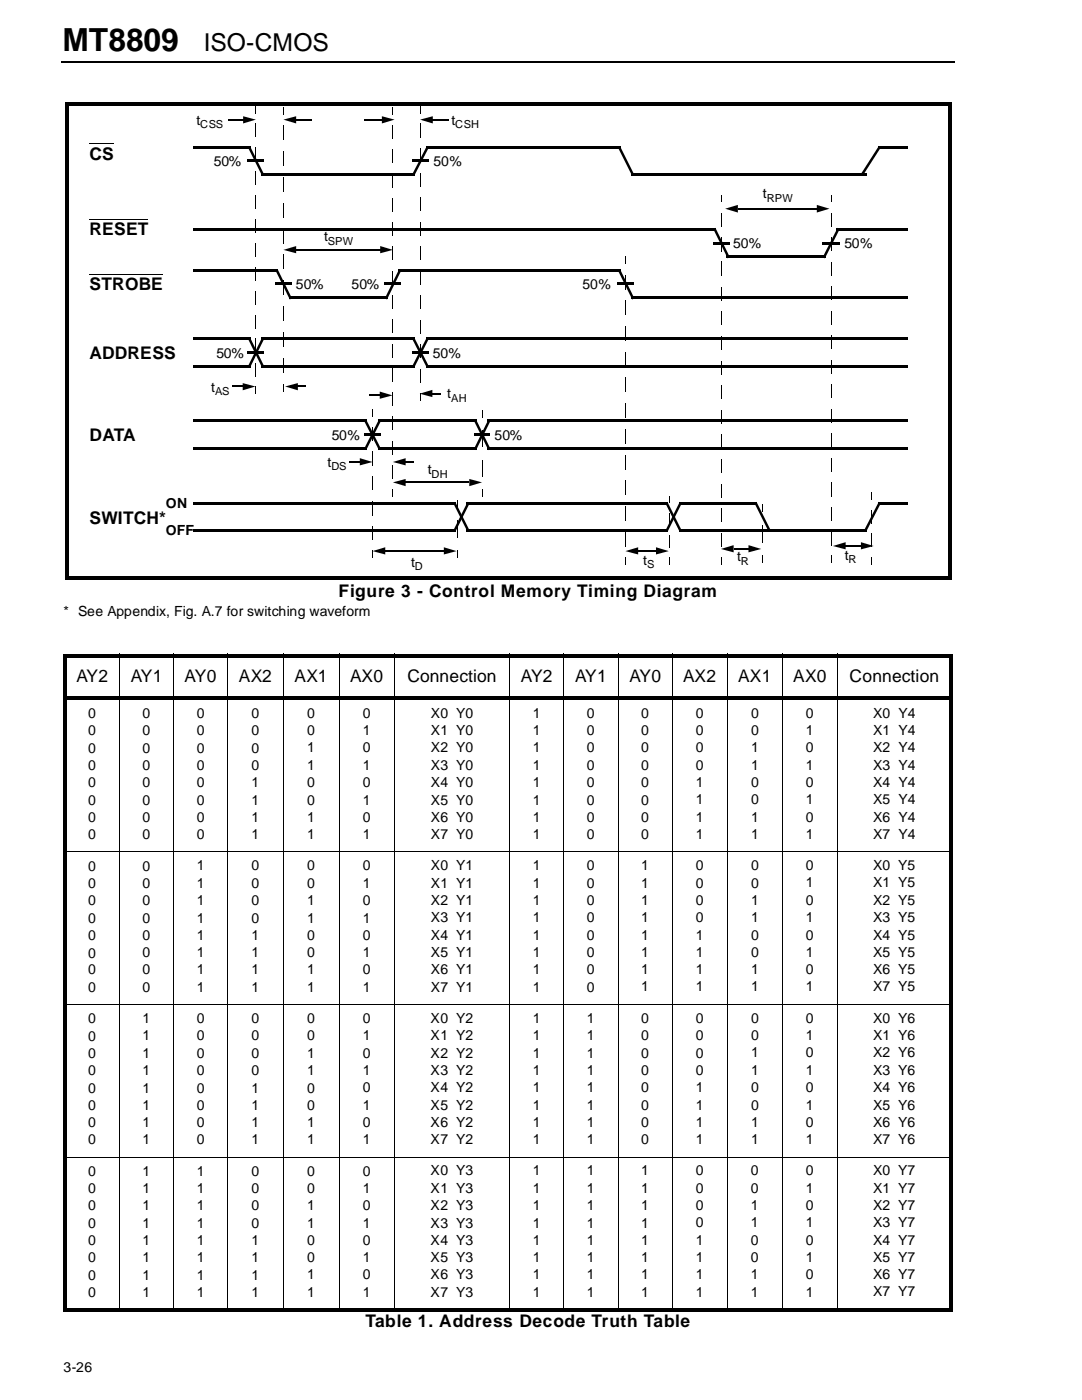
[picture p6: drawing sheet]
<svg xmlns="http://www.w3.org/2000/svg" width="216mm" height="279mm" viewBox="0 0 216 279" stroke-linecap="round" stroke-linejoin="round" font-family="sans-serif">
<path d="M12.3 12.1h.1v.3h-.1z" fill="#000"/>
<path d="M12.4 12.3h178.1" fill="none" stroke="#000" stroke-width=".34"/>
<path d="M12.7 272h12.9v3h-12.9z" fill-rule="evenodd" fill="#fff"/>
<g fill="#000">
<path d="M13 20.5h.7v94.9h-.7zM13.4 20.5h176.4v.7h-176.4zM38.5 29.1h.3v.5h-.3zM38.8 29.1h10.9v.5h-10.9zM45.5 23.7h.1v.3h-.1zM48.5 23.7h.2v.3h-.2zM49.4 31.8h.3v.5h-.3zM49.7 31.8h2.7v.5h-2.7zM49.7 29.1h.3v.5h-.3zM49.4 29.4l.5-.3 .1 .2-.5 .2zM49.5 29.5l.5-.2 2.7 5.4-.5 .3zM51 21.2h.1v1.4h-.1z"/>
<path d="M52.2 34.5h.2v.6h-.2zM52.4 34.5h30.1v.6h-30.1zM52.4 31.8h.3v.5h-.3zM52.2 35l.5-.3v.2l-.4 .2zM56.5 21.3h.1v1.5h-.1zM58.9 23.7h.2v.3h-.2zM62 23.7h.1v.3h-.1zM72.7 23.7h.2v.3h-.2zM76.2 23.7h.2v.3h-.2zM78.3 21.5h.2v1.4h-.2zM82.2 31.8h.3v.5h-.3zM82.3 34.7l.4 .3-.1 .1-.4-.2z"/>
<path d="M85.1 29.3l.4 .2-2.8 5.5-.4-.3zM82.5 34.5h.2v.6h-.2zM82.5 31.8h2.8v.5h-2.8zM83.7 21.2h.2v1.4h-.2zM85 29.1h.3v.5h-.3zM85.2 29.1l.4 .3-.1 .1-.4-.2zM85.3 29.1h38.2v.5h-38.2zM85.3 31.8h.2v.5h-.2zM86.2 23.7h.2v.3h-.2zM89.3 23.7h.2v.3h-.2zM123.5 29.1h.3v.5h-.3zM123.3 29.4l.4-.3 .1 .2-.4 .2z"/>
<path d="M123.4 29.5l.4-.2 2.7 5.4-.4 .3zM126 34.5h.2v.6h-.2zM126.2 34.5h46.4v.6h-46.4zM126.1 35l.4-.3 .1 .2-.4 .2zM143.8 38.9h.2v1.4h-.2zM165.8 38.9h.1v1.4h-.1zM171.8 34.7l.4 .3-.1 .1-.4-.2zM175.3 29.3l.4 .2-3.5 5.5-.4-.3zM172.6 34.5h.3v.6h-.3zM175.2 29.1h.2v.5h-.2zM175.3 29.1l.5 .3-.1 .1-.4-.2zM175.4 29.1h5.4v.5h-5.4z"/>
<path d="M180.8 29.1h.3v.5h-.3zM189.1 20.8h.7v94.9h-.7zM38.5 45.5h.3v.5h-.3zM38.5 53.7h.3v.5h-.3zM38.8 45.5h103.8v.5h-103.8zM38.8 53.7h16.4v.5h-16.4zM54.9 56.4h.3v.5h-.3zM55.2 56.4h2.7v.5h-2.7zM55.2 53.7h.3v.5h-.3zM54.9 53.9l.5-.2 .1 .1-.5 .3zM55 54.1l.5-.3 2.7 5.6-.5 .2zM57.7 59.2h.2v.5h-.2z"/>
<path d="M57.9 59.2h19.1v.5h-19.1zM57.9 56.4h.3v.5h-.3zM57.7 59.6l.5-.2 .1 .1-.5 .3zM76.8 56.4h.2v.5h-.2zM76.9 59.4l.4 .2-.1 .2-.4-.3zM79.6 53.8l.4 .3-2.7 5.5-.4-.2zM77 59.2h.3v.5h-.3zM77 56.4h2.8v.5h-2.8zM79.5 53.7h.3v.5h-.3zM79.7 53.7l.4 .2-.1 .2-.4-.3zM79.8 53.7h43.7v.5h-43.7zM79.8 56.4h.2v.5h-.2z"/>
<path d="M123.3 56.4h.2v.5h-.2zM123.5 53.7h.3v.5h-.3zM123.5 56.4h2.7v.5h-2.7zM123.3 53.9l.4-.2 .1 .1-.4 .3zM123.4 54.1l.4-.3 2.7 5.6-.4 .2zM124.8 51.2h.2v1.5h-.2zM126 59.2h.2v.5h-.2zM126.2 59.2h11v.5h-11zM126.2 56.4h.3v.5h-.3zM126.1 59.6l.4-.2 .1 .1-.4 .3zM136.9 59.2h.3v.5h-.3zM137.2 59.2h.2v.5h-.2z"/>
<path d="M137.2 59.2h43.6v.5h-43.6zM142.3 48.3h.3v.5h-.3zM142.6 48.3h2.7v.5h-2.7zM142.6 45.5h.2v.5h-.2zM142.3 45.7l.4-.2 .1 .1-.4 .3zM142.4 45.9l.4-.3 2.7 5.5-.4 .3zM145 51h.3v.5h-.3zM145.3 51h19.1v.5h-19.1zM145.3 48.3h.2v.5h-.2zM145.1 51.4l.4-.3 .1 .2-.4 .3zM164.2 48.3h.2v.5h-.2zM164.3 51.1l.4 .3-.1 .2-.4-.3z"/>
<path d="M167 45.6l.5 .3-2.8 5.5-.4-.3zM164.4 51h.3v.5h-.3zM164.4 48.3h2.8v.5h-2.8zM167 45.5h.2v.5h-.2zM167.1 45.5l.5 .2-.1 .2-.5-.3zM167.2 48.3h.3v.5h-.3zM167.2 45.5h13.6v.5h-13.6zM180.8 59.2h.3v.5h-.3zM180.8 45.5h.3v.5h-.3zM38.5 67.3h.3v.5h-.3zM38.5 72.8h.3v.5h-.3zM38.8 67.3h10.9v.5h-10.9z"/>
<path d="M38.8 72.8h10.9v.5h-10.9zM46.4 77h.2v.3h-.2zM46.6 77h1.8v.3h-1.8zM48.4 77h.2v.3h-.2zM49.4 70.1h.3v.5h-.3zM49.5 73l.5 .2-.1 .2-.5-.2zM52.2 67.5l.5 .2-2.7 5.5-.5-.2zM49.7 67.3h.3v.5h-.3zM49.7 72.8h.3v.5h-.3zM49.7 70.1h2.7v.5h-2.7zM49.4 67.6l.5-.3 .1 .2-.5 .2zM49.5 67.7l.5-.2 2.7 5.5-.5 .2z"/>
<path d="M51 77.1h.1v1.5h-.1zM52.2 72.8h.2v.5h-.2zM52.2 67.3h.2v.5h-.2zM52.3 67.3l.4 .3v.1l-.5-.2zM52.4 72.8h30.1v.5h-30.1zM52.4 67.3h30.1v.5h-30.1zM52.4 70.1h.3v.5h-.3zM52.2 73.2l.5-.2v.2l-.4 .2zM56.5 76.6h.1v1.5h-.1zM59.3 77h.1v.3h-.1zM59.4 77h1.6v.3h-1.6zM61 77h.1v.3h-.1z"/>
<path d="M73.7 78.7h.1v.4h-.1zM73.8 78.7h2v.4h-2zM75.8 78.7h.1v.4h-.1zM82.2 70.1h.3v.5h-.3zM82.3 73l.4 .2-.1 .2-.4-.2zM85.1 67.5l.4 .2-2.8 5.5-.4-.2zM82.5 72.8h.2v.5h-.2zM82.5 67.3h.2v.5h-.2zM82.5 70.1h2.8v.5h-2.8zM82.2 67.6l.4-.3 .1 .2-.4 .2zM82.3 67.7l.4-.2 2.8 5.5-.4 .2zM83.7 78.5h.2v1.4h-.2z"/>
<path d="M85 67.3h.3v.5h-.3zM85 72.8h.3v.5h-.3zM85.2 67.3l.4 .3-.1 .1-.4-.2zM85.3 67.3h5.4v.5h-5.4zM85.3 72.8h5.4v.5h-5.4zM85.3 70.1h.2v.5h-.2zM85.1 73.2l.4-.2 .1 .2-.4 .2zM86.1 78.4h.2v.3h-.2zM86.3 78.4h1.5v.3h-1.5zM87.7 67.3h.3v.5h-.3zM87.8 78.4h.2v.3h-.2zM88 67.3h21.8v.5h-21.8z"/>
<path d="M90.4 72.8h.3v.5h-.3zM90.7 67.3h.2v.5h-.2zM90.7 72.8h.2v.5h-.2zM90.7 72.8h21.8v.5h-21.8zM104.1 72.8h.3v.5h-.3zM104.4 72.8h21.8v.5h-21.8zM106.8 67.3h.3v.5h-.3zM107.1 67.3h19.1v.5h-19.1zM109.8 67.3h.3v.5h-.3zM112.5 72.8h.3v.5h-.3zM120.5 72.8h.2v.5h-.2zM120.7 72.8h19.2v.5h-19.2z"/>
<path d="M123.3 67.3h.2v.5h-.2zM123.5 67.3h24.6v.5h-24.6zM126.2 67.3h.3v.5h-.3zM126.2 72.8h.3v.5h-.3zM136.9 72.8h.3v.5h-.3zM137.2 72.8h43.6v.5h-43.6zM139.9 72.8h.2v.5h-.2zM142.3 67.3h.3v.5h-.3zM142.6 67.3h38.2v.5h-38.2zM148.1 67.3h.2v.5h-.2zM180.8 67.3h.3v.5h-.3zM180.8 72.8h.3v.5h-.3z"/>
<path d="M38.5 83.7h.3v.5h-.3zM38.5 89.2h.3v.5h-.3zM38.8 83.7h34.1v.5h-34.1zM38.8 89.2h34.1v.5h-34.1zM69.7 92h.1v.4h-.1zM69.8 92h2v.4h-2zM71.8 92h.2v.4h-.2zM72.6 86.4h.3v.6h-.3zM72.7 89.4l.5 .3-.1 .1-.5-.2zM75.5 83.9l.4 .3-2.7 5.5-.5-.3zM72.9 83.7h.3v.5h-.3zM72.9 89.2h.3v.5h-.3z"/>
<path d="M72.9 86.4h2.8v.6h-2.8zM72.6 84l.5-.3 .1 .2-.5 .3zM72.7 84.2l.5-.3 2.7 5.5-.4 .3zM74.3 81.6h.1v1.5h-.1zM75.4 83.7h.3v.5h-.3zM75.4 89.2h.3v.5h-.3zM75.6 83.7l.4 .3-.1 .2-.4-.3zM75.7 83.7h19.1v.5h-19.1zM75.7 89.2h19.1v.5h-19.1zM75.7 86.4h.2v.6h-.2zM75.5 89.7l.4-.3 .1 .2-.4 .2zM78.3 97.6h.2v1.5h-.2z"/>
<path d="M80.8 92h.1v.4h-.1zM80.9 92h1.6v.4h-1.6zM82.5 92h.1v.4h-.1zM91.3 99.7h.1v1.4h-.1zM94.6 86.4h.2v.6h-.2zM94.7 89.4l.4 .3-.1 .1-.4-.2zM97.4 83.9l.4 .3-2.7 5.5-.4-.3zM94.8 83.7h.3v.5h-.3zM94.8 89.2h.3v.5h-.3zM94.8 86.4h2.7v.6h-2.7zM94.6 84l.4-.3 .1 .2-.4 .3zM94.7 84.2l.4-.3 2.7 5.5-.4 .3z"/>
<path d="M96.1 82h.2v1.4h-.2zM96.1 97.6h.2v1.5h-.2zM97.3 83.7h.2v.5h-.2zM97.3 89.2h.2v.5h-.2zM97.5 83.7l.4 .3-.1 .2-.4-.3zM97.5 83.7h17.8v.5h-17.8zM97.5 89.2h17.8v.5h-17.8zM97.5 86.4h.3v.6h-.3zM97.4 89.7l.4-.3 .1 .2-.4 .2zM112.3 83.7h.2v.5h-.2zM112.3 89.2h.2v.5h-.2zM112.5 83.7h32.9v.5h-32.9z"/>
<path d="M112.5 89.2h32.9v.5h-32.9zM115.3 83.7h.3v.5h-.3zM115.3 89.2h.3v.5h-.3zM133.6 99.1h.2v1.3h-.2zM145 83.7h.3v.5h-.3zM145 89.2h.3v.5h-.3zM145.3 83.7h35.5v.5h-35.5zM145.3 89.2h35.5v.5h-35.5zM145.4 83.7h.2v.5h-.2zM145.4 89.2h.2v.5h-.2zM173.9 98.3h.2v1.4h-.2zM180.8 83.7h.3v.5h-.3z"/>
<path d="M180.8 89.2h.3v.5h-.3zM13 115.1h176.5v.6h-176.5zM38.5 100.2h.3v.5h-.3zM38.5 105.6h.3v.5h-.3zM38.8 100.2h51.9v.5h-51.9zM38.8 105.6h51.9v.5h-51.9zM74.3 109.9h.1v1.4h-.1zM90.5 105.7l.4 .3-.1 .2-.4-.3zM93.2 100.3l.4 .3-2.7 5.4-.4-.3zM90.7 100.2h.2v.5h-.2zM90.7 105.6h.2v.5h-.2zM90.4 100.4l.4-.2 .1 .1-.4 .3z"/>
<path d="M90.5 100.6l.4-.3 2.7 5.4-.4 .3zM91.3 109.9h.1v1.4h-.1zM93.1 100.2h.3v.5h-.3zM93.1 105.6h.3v.5h-.3zM93.3 100.2l.4 .2-.1 .2-.4-.3zM93.4 100.2h8.2v.5h-8.2zM93.4 105.6h8.2v.5h-8.2zM93.2 106l.4-.3 .1 .2-.4 .3zM95.9 100.2h.3v.5h-.3zM95.9 105.6h.3v.5h-.3zM96.2 100.2h36.8v.5h-36.8zM96.2 105.6h36.8v.5h-36.8z"/>
<path d="M101.6 100.2h.3v.5h-.3zM101.6 105.6h.3v.5h-.3zM124.8 111.3h.2v1.4h-.2zM132.8 105.7l.5 .3-.1 .2-.4-.3zM135.6 100.3l.4 .3-2.7 5.4-.5-.3zM133 100.2h.3v.5h-.3zM133 105.6h.3v.5h-.3zM132.8 100.4l.4-.2 .1 .1-.5 .3zM132.8 100.6l.5-.3 2.7 5.4-.4 .3zM133.6 111.3h.2v1.4h-.2zM135.6 100.2l.5 .2-.1 .2-.4-.3zM135.6 100.2h.2v.5h-.2z"/>
<path d="M135.6 105.6h.2v.5h-.2zM135.8 100.2h15v.5h-15zM135.8 105.6h28.6v.5h-28.6zM135.6 106l.4-.3 .1 .2-.5 .3zM143.8 111.3h.2v1.4h-.2zM150.8 100.2h.2v.5h-.2zM150.5 100.4l.5-.2v.1l-.4 .3zM150.6 100.6l.4-.3 2.8 5.4-.5 .3zM152.1 100.8h.1v1.4h-.1zM152.1 110.9h.1v1.5h-.1zM153.3 106l.5-.3v.2l-.4 .3zM161.5 105.6h.2v.5h-.2z"/>
<path d="M161.7 105.6h10.9v.5h-10.9zM164.4 105.6h.3v.5h-.3zM165.8 110.9h.1v1.5h-.1zM172.5 105.7l.4 .3-.1 .2-.4-.3zM175.3 100.3l.4 .3-2.8 5.4-.4-.3zM172.6 105.6h.3v.5h-.3zM173.9 111.3h.2v1.4h-.2zM175.2 100.2h.2v.5h-.2zM175.3 100.2l.5 .2-.1 .2-.4-.3zM175.4 100.2h5.4v.5h-5.4zM180.8 100.2h.3v.5h-.3zM12.7 131.2h.7v130h-.7z"/>
<path d="M12.7 130.6h177.5v.6h-177.5zM12.7 139h177.5v.7h-177.5zM189.5 131.2h.7v130h-.7zM12.7 261.2h177.5v.7h-177.5z"/>
</g>
<g fill="none" stroke="#000" stroke-width=".2">
<path d="M17.9 28.6h4.8M51.1 24.6v2.7M51.1 29.4v2.7M51.1 34.2v2.7M51.1 38.9v2.8M56.6 25v2.9M56.6 30.1v3M56.6 35.3v3M78.4 25v2.8M78.4 29.8v2.8M78.4 34.7v2.7M78.4 39.5v2.7"/>
<path d="M83.8 24.6v2.9M83.8 29.5v2.8M83.8 34.5v2.8M83.8 39.4v2.8M17.9 43.8h11.6M17.9 54.7h14.6M51.1 43.7v2.8M51.1 48.5v2.7M51.1 53.3v2.7M51.1 58v2.8M56.6 40.5v2.9M56.6 45.6v3"/>
<path d="M56.6 50.8v3M56.6 56v2.9M78.4 44.4v2.8M78.4 49.2v2.8M78.4 54v2.8M78.4 58.8v2.8M83.8 44.3v2.8M83.8 49.1v2.8M83.8 54v2.8M83.8 58.9v2.8M124.9 54.9v2.8M124.9 59.9v3"/>
<path d="M143.9 42.4v2.8M143.9 47.3v2.9M143.9 52.2v2.9M143.9 57.2v2.8M165.9 42.4v2.8M165.9 47.3v2.8M165.9 52.2v2.8M165.9 57.2v2.7M51.1 62.8v2.7M51.1 67.6v2.7M51.1 72.4v2.7M56.6 61.1v3"/>
<path d="M56.6 66.3v3M56.6 71.5v2.9M78.4 63.8v2.7M78.4 68.6v2.8M78.4 73.4v2.8M78.4 78.2v2.8M83.8 63.8v2.8M83.8 68.7v2.8M83.8 73.6v2.8M124.9 65.1v2.9M124.9 70.2v3M124.9 75.4v2.9"/>
<path d="M143.9 62.1v2.8M143.9 67.1v2.7M143.9 72v2.8M143.9 76.9v2.8M165.9 62v2.8M165.9 66.9v2.8M165.9 71.8v2.8M165.9 76.7v2.8M74.3 85.2v2.8M74.3 90.1v2.9M74.3 95.1v2.8M74.3 100v2.9"/>
<path d="M78.4 83.1v2.8M78.4 88v2.7M78.4 92.8v2.7M96.2 85.9v3.3M96.2 91.8v3.3M124.9 80.5v2.9M124.9 85.6v3M124.9 90.8v2.9M124.9 95.9v2.9M143.9 81.8v2.8M143.9 86.7v2.8M143.9 91.6v2.8"/>
<path d="M143.9 96.5v2.8M165.9 81.6v2.8M165.9 86.4v2.8M165.9 91.4v2.7M165.9 96.3v2.8M74.3 105v2.8M91.4 103.7v3.6M124.9 101v3M124.9 106.2v2.9M133.7 102.4v2.5M133.7 106.8v2.6M143.9 101.4v2.8"/>
<path d="M143.9 106.3v2.8M152.1 104.8v3.5M165.9 101.2v2.8M165.9 106v2.9M174 101.8v2.7M174 106.5v2.7M23.9 130.5v131.4M34.6 130.5v131.4M45.5 130.5v131.4M56.6 130.5v131.4M67.6 130.5v131.4M78.7 130.5v131.4"/>
<path d="M101.7 130.5v131.4M112.5 130.5v131.4M123.4 130.5v131.4M134.1 130.5v131.4M145.1 130.5v131.4M156.1 130.5v131.4M167.1 130.5v131.4M12.7 169.9h177.5M12.7 200.4h177.5M12.7 231h177.5"/>
</g>
<g fill="#000">
<path d="M48.5 23.2l2.6 .7-2.6 .7z" fill-rule="evenodd"/>
<path d="M56.6 23.9l2.5-.7v1.4z" fill-rule="evenodd"/>
<path d="M76.2 23.2l2.5 .7-2.5 .7z" fill-rule="evenodd"/>
<path d="M83.8 23.9l2.6-.7v1.4z" fill-rule="evenodd"/>
<path d="M56.6 49.9l2.5-.8v1.4z" fill-rule="evenodd"/>
<path d="M75.9 49.1l2.5 .8-2.5 .6z" fill-rule="evenodd"/>
<path d="M144.7 41.7l2.5-.8v1.5z" fill-rule="evenodd"/>
<path d="M163 40.9l2.5 .8-2.5 .7z" fill-rule="evenodd"/>
<path d="M48.4 76.5l2.6 .6-2.6 .8z" fill-rule="evenodd"/>
<path d="M56.9 77.1l2.5-.6v1.4z" fill-rule="evenodd"/>
<path d="M75.8 78.1l2.5 .8-2.5 .7z" fill-rule="evenodd"/>
<path d="M83.7 78.6l2.6-.8v1.4z" fill-rule="evenodd"/>
<path d="M71.8 91.4l2.5 .8-2.5 .7z" fill-rule="evenodd"/>
<path d="M78.4 92.2l2.5-.8v1.5z" fill-rule="evenodd"/>
<path d="M78.4 96.3l2.5-.7v1.4z" fill-rule="evenodd"/>
<path d="M93.6 95.6l2.6 .7-2.6 .7z" fill-rule="evenodd"/>
<path d="M74.3 110l2.6-.8v1.5z" fill-rule="evenodd"/>
<path d="M88.6 109.2l2.5 .8-2.5 .7z" fill-rule="evenodd"/>
<path d="M124.8 110l2.5-.8v1.5z" fill-rule="evenodd"/>
<path d="M130.9 109.2l2.5 .8-2.5 .7z" fill-rule="evenodd"/>
<path d="M143.8 109.6l2.6-.8v1.4z" fill-rule="evenodd"/>
<path d="M149.4 108.8l2.5 .8-2.5 .6z" fill-rule="evenodd"/>
<path d="M166.2 109l2.5-.8v1.4z" fill-rule="evenodd"/>
<path d="M171.8 108.2l2.5 .8-2.5 .6z" fill-rule="evenodd"/>
</g>
<path d="M45.6 23.9h2.9M59.1 23.9h2.9M72.9 23.9h3.3M86.4 23.9h2.9M59.1 49.9h16.8M147.2 41.7h15.8M80.9 96.3h12.7M76.9 110h11.7M127.3 110h3.6M146.4 109.6h3M168.7 109h3.1" fill="none" stroke="#000" stroke-width=".34"/>
<text font-size="6.3" x="12.4" y="10.2">MT8809</text>
<text font-size="4.9" x="40.6" y="10.2">ISO-CMOS</text>
<g font-size="3.5">
<text x="17.9" y="31.8">CS</text>
<text x="17.9" y="47">RESET</text>
<text x="17.9" y="57.9">STROBE</text>
<text x="17.9" y="71.6">ADDRESS</text>
<text x="17.9" y="88">DATA</text>
<text x="17.9" y="104.6">SWITCH*</text>
<text x="67.6" y="119.1">Figure 3 - Control Memory Timing Diagram</text>
<text x="15.2" y="136.1">AY2</text>
<text x="26.1" y="136.1">AY1</text>
<text x="36.8" y="136.1">AY0</text>
<text x="47.7" y="136.1">AX2</text>
<text x="58.8" y="136.1">AX1</text>
<text x="69.9" y="136.1">AX0</text>
<text x="81.3" y="136.1">Connection</text>
<text x="103.9" y="136.1">AY2</text>
<text x="114.7" y="136.1">AY1</text>
<text x="125.6" y="136.1">AY0</text>
<text x="136.3" y="136.1">AX2</text>
<text x="147.3" y="136.1">AX1</text>
<text x="158.3" y="136.1">AX0</text>
<text x="169.5" y="136.1">Connection</text>
<text x="72.9" y="264.9">Table 1. Address Decode Truth Table</text>
</g>
<g font-size="2.8">
<text x="39.2" y="24.9">t</text>
<text x="90.1" y="24.9">t</text>
<text x="42.7" y="33.1">50%</text>
<text x="86.5" y="33.1">50%</text>
<text x="152.2" y="39.5">t</text>
<text x="64.7" y="48.2">t</text>
<text x="146.3" y="49.5">50%</text>
<text x="168.5" y="49.5">50%</text>
<text x="59" y="57.7">50%</text>
<text x="70.1" y="57.7">50%</text>
<text x="116.3" y="57.7">50%</text>
<text x="43.2" y="71.4">50%</text>
<text x="86.4" y="71.4">50%</text>
<text x="42.2" y="78.1">t</text>
<text x="89.2" y="79.5">t</text>
<text x="66.2" y="87.7">50%</text>
<text x="98.6" y="87.7">50%</text>
<text x="65.4" y="93.2">t</text>
<text x="85.3" y="94.7">t</text>
<text x="33.1" y="101.4">ON</text>
<text x="33.1" y="106.8">OFF</text>
<text x="82" y="113.1">t</text>
<text x="128.4" y="112.7">t</text>
<text x="147.1" y="112">t</text>
<text x="168.6" y="111.7">t</text>
<text x="12.7" y="122.9">* See Appendix, Fig. A.7 for switching waveform</text>
<text x="17.6" y="143.3">0</text>
<text x="28.4" y="143.3">0</text>
<text x="39.3" y="143.3">0</text>
<text x="50.2" y="143.3">0</text>
<text x="61.3" y="143.3">0</text>
<text x="72.4" y="143.3">0</text>
<text x="85.9" y="143.3">X0 Y0</text>
<text x="106.3" y="143.3">1</text>
<text x="117.1" y="143.3">0</text>
<text x="127.9" y="143.3">0</text>
<text x="138.9" y="143.3">0</text>
<text x="149.9" y="143.3">0</text>
<text x="160.8" y="143.3">0</text>
<text x="174.2" y="143.3">X0 Y4</text>
<text x="17.6" y="146.7">0</text>
<text x="28.4" y="146.7">0</text>
<text x="39.3" y="146.7">0</text>
<text x="50.2" y="146.7">0</text>
<text x="61.3" y="146.7">0</text>
<text x="72.4" y="146.7">1</text>
<text x="85.9" y="146.7">X1 Y0</text>
<text x="106.3" y="146.7">1</text>
<text x="117.1" y="146.7">0</text>
<text x="127.9" y="146.7">0</text>
<text x="138.9" y="146.7">0</text>
<text x="149.9" y="146.7">0</text>
<text x="160.8" y="146.7">1</text>
<text x="174.2" y="146.7">X1 Y4</text>
<text x="17.6" y="150.2">0</text>
<text x="17.6" y="153.7">0</text>
<text x="28.4" y="150.2">0</text>
<text x="28.4" y="153.7">0</text>
<text x="39.3" y="150.2">0</text>
<text x="39.3" y="153.7">0</text>
<text x="50.2" y="150.2">0</text>
<text x="50.2" y="153.7">0</text>
<text x="61.3" y="150.2">1</text>
<text x="61.3" y="153.6">1</text>
<text x="72.4" y="150.2">0</text>
<text x="72.4" y="153.6">1</text>
<text x="85.9" y="150.2">X2 Y0</text>
<text x="85.9" y="153.6">X3 Y0</text>
<text x="106.3" y="150.2">1</text>
<text x="106.3" y="153.6">1</text>
<text x="117.1" y="150.2">0</text>
<text x="117.1" y="153.6">0</text>
<text x="127.9" y="150.1">0</text>
<text x="127.9" y="153.6">0</text>
<text x="138.9" y="150.1">0</text>
<text x="138.9" y="153.6">0</text>
<text x="149.9" y="150.1">1</text>
<text x="149.9" y="153.6">1</text>
<text x="160.8" y="150.1">0</text>
<text x="160.8" y="153.6">1</text>
<text x="174.2" y="150.1">X2 Y4</text>
<text x="174.2" y="153.6">X3 Y4</text>
<text x="17.6" y="157.1">0</text>
<text x="17.6" y="160.6">0</text>
<text x="28.4" y="157.1">0</text>
<text x="28.4" y="160.6">0</text>
<text x="39.3" y="157.1">0</text>
<text x="39.3" y="160.6">0</text>
<text x="50.2" y="157.1">1</text>
<text x="50.2" y="160.6">1</text>
<text x="61.3" y="157.1">0</text>
<text x="61.3" y="160.6">0</text>
<text x="72.4" y="157.1">0</text>
<text x="72.4" y="160.6">1</text>
<text x="85.9" y="157.1">X4 Y0</text>
<text x="85.9" y="160.6">X5 Y0</text>
<text x="106.3" y="157.1">1</text>
<text x="106.3" y="160.6">1</text>
<text x="117.1" y="157.1">0</text>
<text x="117.1" y="160.6">0</text>
<text x="127.9" y="157.1">0</text>
<text x="127.9" y="160.6">0</text>
<text x="138.9" y="157.1">1</text>
<text x="138.9" y="160.6">1</text>
<text x="149.9" y="157.1">0</text>
<text x="149.9" y="160.5">0</text>
<text x="160.8" y="157.1">0</text>
<text x="160.8" y="160.5">1</text>
<text x="174.2" y="157.1">X4 Y4</text>
<text x="174.2" y="160.5">X5 Y4</text>
<text x="17.6" y="164.1">0</text>
<text x="17.6" y="167.5">0</text>
<text x="28.4" y="164.1">0</text>
<text x="28.4" y="167.5">0</text>
<text x="39.3" y="164.1">0</text>
<text x="39.3" y="167.5">0</text>
<text x="50.2" y="164.1">1</text>
<text x="50.2" y="167.4">1</text>
<text x="61.3" y="164.1">1</text>
<text x="61.3" y="167.4">1</text>
<text x="72.4" y="164">0</text>
<text x="72.4" y="167.4">1</text>
<text x="85.9" y="164">X6 Y0</text>
<text x="85.9" y="167.4">X7 Y0</text>
<text x="106.3" y="164">1</text>
<text x="106.3" y="167.4">1</text>
<text x="117.1" y="164">0</text>
<text x="117.1" y="167.4">0</text>
<text x="127.9" y="164">0</text>
<text x="127.9" y="167.4">0</text>
<text x="138.9" y="164">1</text>
<text x="138.9" y="167.4">1</text>
<text x="149.9" y="164">1</text>
<text x="149.9" y="167.4">1</text>
<text x="160.8" y="164">0</text>
<text x="160.8" y="167.4">1</text>
<text x="174.2" y="164">X6 Y4</text>
<text x="174.2" y="167.4">X7 Y4</text>
<text x="17.6" y="173.7">0</text>
<text x="28.4" y="173.7">0</text>
<text x="39.3" y="173.7">1</text>
<text x="50.2" y="173.7">0</text>
<text x="61.3" y="173.7">0</text>
<text x="72.4" y="173.7">0</text>
<text x="85.9" y="173.7">X0 Y1</text>
<text x="106.3" y="173.7">1</text>
<text x="117.1" y="173.7">0</text>
<text x="127.9" y="173.7">1</text>
<text x="138.9" y="173.7">0</text>
<text x="149.9" y="173.7">0</text>
<text x="160.8" y="173.6">0</text>
<text x="174.2" y="173.6">X0 Y5</text>
<text x="17.6" y="177.2">0</text>
<text x="28.4" y="177.2">0</text>
<text x="39.3" y="177.2">1</text>
<text x="50.2" y="177.2">0</text>
<text x="61.3" y="177.2">0</text>
<text x="72.4" y="177.2">1</text>
<text x="85.9" y="177.2">X1 Y1</text>
<text x="106.3" y="177.2">1</text>
<text x="117.1" y="177.1">0</text>
<text x="127.9" y="177.1">1</text>
<text x="138.9" y="177.1">0</text>
<text x="149.9" y="177.1">0</text>
<text x="160.8" y="177.1">1</text>
<text x="174.2" y="177.1">X1 Y5</text>
<text x="17.6" y="180.7">0</text>
<text x="17.6" y="184.2">0</text>
<text x="28.4" y="180.7">0</text>
<text x="28.4" y="184.1">0</text>
<text x="39.3" y="180.7">1</text>
<text x="39.3" y="184.1">1</text>
<text x="50.2" y="180.7">0</text>
<text x="50.2" y="184.1">0</text>
<text x="61.3" y="180.6">1</text>
<text x="61.3" y="184.1">1</text>
<text x="72.4" y="180.6">0</text>
<text x="72.4" y="184.1">1</text>
<text x="85.9" y="180.6">X2 Y1</text>
<text x="85.9" y="184.1">X3 Y1</text>
<text x="106.3" y="180.6">1</text>
<text x="106.3" y="184.1">1</text>
<text x="117.1" y="180.6">0</text>
<text x="117.1" y="184.1">0</text>
<text x="127.9" y="180.6">1</text>
<text x="127.9" y="184.1">1</text>
<text x="138.9" y="180.6">0</text>
<text x="138.9" y="184.1">0</text>
<text x="149.9" y="180.6">1</text>
<text x="149.9" y="184.1">1</text>
<text x="160.8" y="180.6">0</text>
<text x="160.8" y="184.1">1</text>
<text x="174.2" y="180.6">X2 Y5</text>
<text x="174.2" y="184">X3 Y5</text>
<text x="17.6" y="187.6">0</text>
<text x="17.6" y="191.1">0</text>
<text x="28.4" y="187.6">0</text>
<text x="28.4" y="191.1">0</text>
<text x="39.3" y="187.6">1</text>
<text x="39.3" y="191.1">1</text>
<text x="50.2" y="187.6">1</text>
<text x="50.2" y="191.1">1</text>
<text x="61.3" y="187.6">0</text>
<text x="61.3" y="191.1">0</text>
<text x="72.4" y="187.6">0</text>
<text x="72.4" y="191.1">1</text>
<text x="85.9" y="187.6">X4 Y1</text>
<text x="85.9" y="191">X5 Y1</text>
<text x="106.3" y="187.6">1</text>
<text x="106.3" y="191">1</text>
<text x="117.1" y="187.6">0</text>
<text x="117.1" y="191">0</text>
<text x="127.9" y="187.5">1</text>
<text x="127.9" y="191">1</text>
<text x="138.9" y="187.5">1</text>
<text x="138.9" y="191">1</text>
<text x="149.9" y="187.5">0</text>
<text x="149.9" y="191">0</text>
<text x="160.8" y="187.5">0</text>
<text x="160.8" y="191">1</text>
<text x="174.2" y="187.5">X4 Y5</text>
<text x="174.2" y="191">X5 Y5</text>
<text x="17.6" y="194.5">0</text>
<text x="17.6" y="197.9">0</text>
<text x="28.4" y="194.5">0</text>
<text x="28.4" y="197.9">0</text>
<text x="39.3" y="194.5">1</text>
<text x="39.3" y="197.9">1</text>
<text x="50.2" y="194.5">1</text>
<text x="50.2" y="197.9">1</text>
<text x="61.3" y="194.4">1</text>
<text x="61.3" y="197.9">1</text>
<text x="72.4" y="194.4">0</text>
<text x="72.4" y="197.9">1</text>
<text x="85.9" y="194.4">X6 Y1</text>
<text x="85.9" y="197.9">X7 Y1</text>
<text x="106.3" y="194.4">1</text>
<text x="106.3" y="197.9">1</text>
<text x="117.1" y="194.4">0</text>
<text x="117.1" y="197.9">0</text>
<text x="127.9" y="194.4">1</text>
<text x="127.9" y="197.9">1</text>
<text x="138.9" y="194.4">1</text>
<text x="138.9" y="197.9">1</text>
<text x="149.9" y="194.4">1</text>
<text x="149.9" y="197.9">1</text>
<text x="160.8" y="194.4">0</text>
<text x="160.8" y="197.8">1</text>
<text x="174.2" y="194.4">X6 Y5</text>
<text x="174.2" y="197.8">X7 Y5</text>
<text x="17.6" y="204.2">0</text>
<text x="17.6" y="207.7">0</text>
<text x="28.4" y="204.2">1</text>
<text x="28.4" y="207.7">1</text>
<text x="39.3" y="204.2">0</text>
<text x="39.3" y="207.6">0</text>
<text x="50.2" y="204.2">0</text>
<text x="50.2" y="207.6">0</text>
<text x="61.3" y="204.2">0</text>
<text x="61.3" y="207.6">0</text>
<text x="72.4" y="204.1">0</text>
<text x="72.4" y="207.6">1</text>
<text x="85.9" y="204.1">X0 Y2</text>
<text x="85.9" y="207.6">X1 Y2</text>
<text x="106.3" y="204.1">1</text>
<text x="106.3" y="207.6">1</text>
<text x="117.1" y="204.1">1</text>
<text x="117.1" y="207.6">1</text>
<text x="127.9" y="204.1">0</text>
<text x="127.9" y="207.6">0</text>
<text x="138.8" y="204.1">0</text>
<text x="138.8" y="207.6">0</text>
<text x="149.9" y="204.1">0</text>
<text x="149.9" y="207.6">0</text>
<text x="160.8" y="204.1">0</text>
<text x="160.8" y="207.6">1</text>
<text x="174.2" y="204.1">X0 Y6</text>
<text x="174.2" y="207.6">X1 Y6</text>
<text x="17.6" y="211.1">0</text>
<text x="17.6" y="214.6">0</text>
<text x="28.4" y="211.1">1</text>
<text x="28.4" y="214.6">1</text>
<text x="39.3" y="211.1">0</text>
<text x="39.3" y="214.6">0</text>
<text x="50.2" y="211.1">0</text>
<text x="50.2" y="214.6">0</text>
<text x="61.3" y="211.1">1</text>
<text x="61.3" y="214.6">1</text>
<text x="72.4" y="211.1">0</text>
<text x="72.4" y="214.6">1</text>
<text x="85.9" y="211.1">X2 Y2</text>
<text x="85.9" y="214.6">X3 Y2</text>
<text x="106.3" y="211.1">1</text>
<text x="106.3" y="214.5">1</text>
<text x="117.1" y="211.1">1</text>
<text x="117.1" y="214.5">1</text>
<text x="127.9" y="211.1">0</text>
<text x="127.9" y="214.5">0</text>
<text x="138.8" y="211">0</text>
<text x="138.8" y="214.5">0</text>
<text x="149.9" y="211">1</text>
<text x="149.9" y="214.5">1</text>
<text x="160.8" y="211">0</text>
<text x="160.8" y="214.5">1</text>
<text x="174.2" y="211">X2 Y6</text>
<text x="174.2" y="214.5">X3 Y6</text>
<text x="17.6" y="218.1">0</text>
<text x="17.6" y="221.5">0</text>
<text x="28.4" y="218.1">1</text>
<text x="28.4" y="221.5">1</text>
<text x="39.3" y="218.1">0</text>
<text x="39.3" y="221.5">0</text>
<text x="50.2" y="218">1</text>
<text x="50.2" y="221.5">1</text>
<text x="61.3" y="218">0</text>
<text x="61.3" y="221.5">0</text>
<text x="72.4" y="218">0</text>
<text x="72.4" y="221.5">1</text>
<text x="85.9" y="218">X4 Y2</text>
<text x="85.9" y="221.5">X5 Y2</text>
<text x="106.3" y="218">1</text>
<text x="106.3" y="221.5">1</text>
<text x="117.1" y="218">1</text>
<text x="117.1" y="221.5">1</text>
<text x="127.9" y="218">0</text>
<text x="127.9" y="221.5">0</text>
<text x="138.8" y="218">1</text>
<text x="138.8" y="221.5">1</text>
<text x="149.9" y="218">0</text>
<text x="149.9" y="221.4">0</text>
<text x="160.8" y="218">0</text>
<text x="160.8" y="221.4">1</text>
<text x="174.2" y="218">X4 Y6</text>
<text x="174.2" y="221.4">X5 Y6</text>
<text x="17.6" y="224.9">0</text>
<text x="28.4" y="224.9">1</text>
<text x="39.3" y="224.9">0</text>
<text x="50.2" y="224.9">1</text>
<text x="61.3" y="224.9">1</text>
<text x="72.4" y="224.9">0</text>
<text x="85.9" y="224.9">X6 Y2</text>
<text x="106.3" y="224.9">1</text>
<text x="117.1" y="224.9">1</text>
<text x="127.9" y="224.9">0</text>
<text x="138.8" y="224.8">1</text>
<text x="149.9" y="224.8">1</text>
<text x="160.8" y="224.8">0</text>
<text x="174.2" y="224.8">X6 Y6</text>
<text x="17.6" y="228.4">0</text>
<text x="28.4" y="228.4">1</text>
<text x="39.3" y="228.4">0</text>
<text x="50.2" y="228.4">1</text>
<text x="61.3" y="228.4">1</text>
<text x="72.4" y="228.4">1</text>
<text x="85.9" y="228.3">X7 Y2</text>
<text x="106.3" y="228.3">1</text>
<text x="117.1" y="228.3">1</text>
<text x="127.9" y="228.3">0</text>
<text x="138.8" y="228.3">1</text>
<text x="149.9" y="228.3">1</text>
<text x="160.8" y="228.3">1</text>
<text x="174.2" y="228.3">X7 Y6</text>
<text x="17.6" y="234.6">0</text>
<text x="17.6" y="238.1">0</text>
<text x="28.4" y="234.6">1</text>
<text x="28.4" y="238.1">1</text>
<text x="39.3" y="234.6">1</text>
<text x="39.3" y="238.1">1</text>
<text x="50.2" y="234.6">0</text>
<text x="50.2" y="238.1">0</text>
<text x="61.3" y="234.6">0</text>
<text x="61.3" y="238.1">0</text>
<text x="72.4" y="234.6">0</text>
<text x="72.4" y="238.1">1</text>
<text x="85.9" y="234.6">X0 Y3</text>
<text x="85.9" y="238.1">X1 Y3</text>
<text x="106.3" y="234.6">1</text>
<text x="106.3" y="238.1">1</text>
<text x="117.1" y="234.6">1</text>
<text x="117.1" y="238">1</text>
<text x="127.9" y="234.6">1</text>
<text x="127.9" y="238">1</text>
<text x="138.8" y="234.6">0</text>
<text x="138.8" y="238">0</text>
<text x="149.9" y="234.5">0</text>
<text x="149.9" y="238">0</text>
<text x="160.8" y="234.5">0</text>
<text x="160.8" y="238">1</text>
<text x="174.2" y="234.5">X0 Y7</text>
<text x="174.2" y="238">X1 Y7</text>
<text x="17.6" y="241.6">0</text>
<text x="17.6" y="245.1">0</text>
<text x="28.4" y="241.6">1</text>
<text x="28.4" y="245">1</text>
<text x="39.3" y="241.6">1</text>
<text x="39.3" y="245">1</text>
<text x="50.2" y="241.6">0</text>
<text x="50.2" y="245">0</text>
<text x="61.3" y="241.5">1</text>
<text x="61.3" y="245">1</text>
<text x="72.4" y="241.5">0</text>
<text x="72.4" y="245">1</text>
<text x="85.9" y="241.5">X2 Y3</text>
<text x="85.9" y="245">X3 Y3</text>
<text x="106.3" y="241.5">1</text>
<text x="106.3" y="245">1</text>
<text x="117.1" y="241.5">1</text>
<text x="117.1" y="245">1</text>
<text x="127.9" y="241.5">1</text>
<text x="127.9" y="245">1</text>
<text x="138.8" y="241.5">0</text>
<text x="138.8" y="245">0</text>
<text x="149.9" y="241.5">1</text>
<text x="149.9" y="245">1</text>
<text x="160.8" y="241.5">0</text>
<text x="160.8" y="245">1</text>
<text x="174.2" y="241.5">X2 Y7</text>
<text x="174.2" y="244.9">X3 Y7</text>
<text x="17.6" y="248.5">0</text>
<text x="17.6" y="251.9">0</text>
<text x="28.4" y="248.5">1</text>
<text x="28.4" y="251.9">1</text>
<text x="39.3" y="248.5">1</text>
<text x="39.3" y="251.9">1</text>
<text x="50.2" y="248.5">1</text>
<text x="50.2" y="251.9">1</text>
<text x="61.3" y="248.5">0</text>
<text x="61.3" y="251.9">0</text>
<text x="72.4" y="248.5">0</text>
<text x="72.4" y="251.9">1</text>
<text x="85.9" y="248.5">X4 Y3</text>
<text x="85.9" y="251.9">X5 Y3</text>
<text x="106.3" y="248.5">1</text>
<text x="106.3" y="251.8">1</text>
<text x="117.1" y="248.5">1</text>
<text x="117.1" y="251.8">1</text>
<text x="127.9" y="248.4">1</text>
<text x="127.9" y="251.8">1</text>
<text x="138.8" y="248.4">1</text>
<text x="138.8" y="251.8">1</text>
<text x="149.9" y="248.4">0</text>
<text x="149.9" y="251.8">0</text>
<text x="160.8" y="248.4">0</text>
<text x="160.8" y="251.8">1</text>
<text x="174.2" y="248.4">X4 Y7</text>
<text x="174.2" y="251.8">X5 Y7</text>
<text x="17.6" y="255.4">0</text>
<text x="28.4" y="255.4">1</text>
<text x="39.3" y="255.4">1</text>
<text x="50.2" y="255.4">1</text>
<text x="61.3" y="255.3">1</text>
<text x="72.4" y="255.3">0</text>
<text x="85.9" y="255.3">X6 Y3</text>
<text x="106.3" y="255.3">1</text>
<text x="117.1" y="255.3">1</text>
<text x="127.9" y="255.3">1</text>
<text x="138.8" y="255.3">1</text>
<text x="149.9" y="255.3">1</text>
<text x="160.8" y="255.3">0</text>
<text x="174.2" y="255.3">X6 Y7</text>
<text x="17.6" y="258.8">0</text>
<text x="28.4" y="258.8">1</text>
<text x="39.3" y="258.8">1</text>
<text x="50.2" y="258.8">1</text>
<text x="61.3" y="258.8">1</text>
<text x="72.4" y="258.8">1</text>
<text x="85.9" y="258.8">X7 Y3</text>
<text x="106.3" y="258.8">1</text>
<text x="117.1" y="258.8">1</text>
<text x="127.9" y="258.8">1</text>
<text x="138.8" y="258.8">1</text>
<text x="149.9" y="258.8">1</text>
<text x="160.8" y="258.7">1</text>
<text x="174.2" y="258.7">X7 Y7</text>
<text x="12.7" y="273.9">3-26</text>
</g>
<g font-size="2.2">
<text x="40" y="25.6">CSS</text>
<text x="90.8" y="25.6">CSH</text>
<text x="153" y="40.2">RPW</text>
<text x="65.4" y="48.9">SPW</text>
<text x="42.9" y="78.8">AS</text>
<text x="90" y="80.3">AH</text>
<text x="66.1" y="93.9">DS</text>
<text x="86.1" y="95.3">DH</text>
<text x="82.8" y="113.8">D</text>
<text x="129.1" y="113.5">S</text>
<text x="147.8" y="112.8">R</text>
<text x="169.3" y="112.4">R</text>
</g>
</svg>
